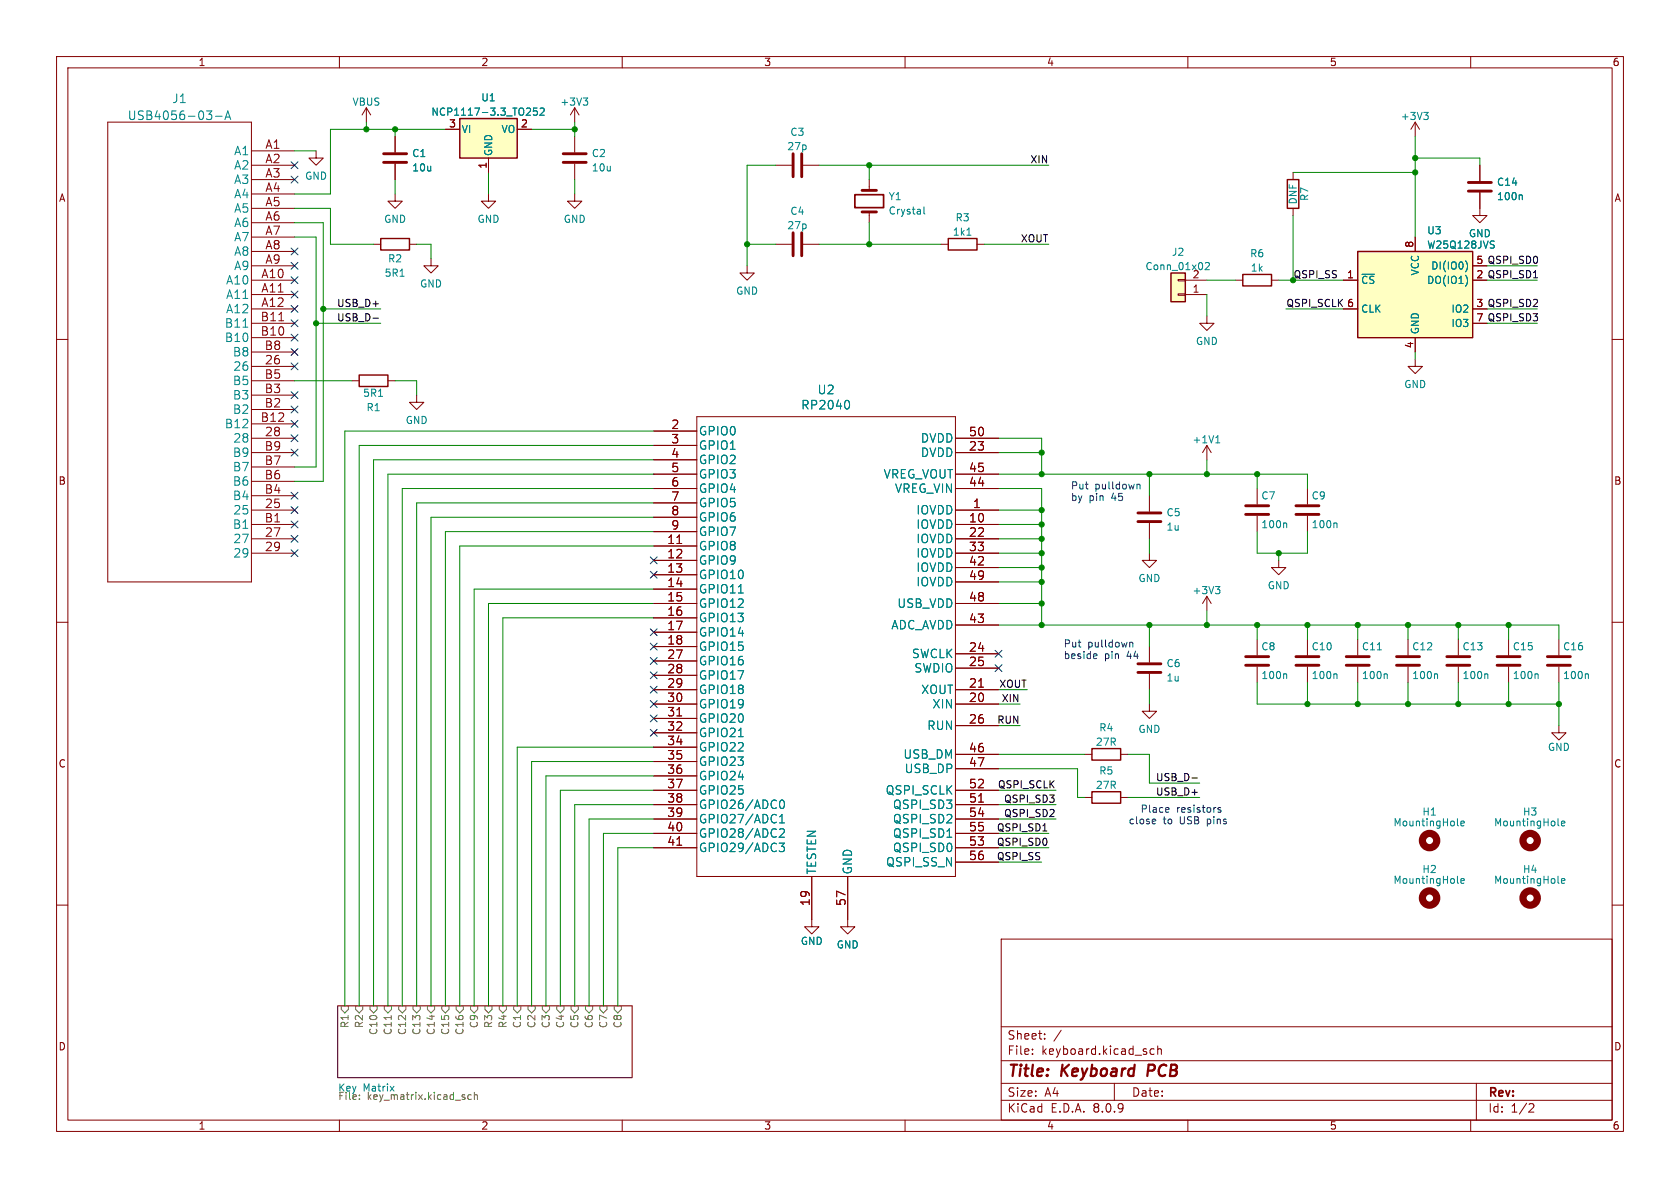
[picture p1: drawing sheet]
<svg xmlns="http://www.w3.org/2000/svg" width="297mm" height="210mm" viewBox="0 0 297 210" stroke-linecap="round" stroke-linejoin="round" font-family="sans-serif">
<g fill="none" stroke="#840000" stroke-width=".18">
<path d="M10 10h277v190h-277zM12 12h273v186h-273zM60 10v2M101.6 19.1l-.8 1.2M101.6 19.1v2.5M101.6 19.1l.8 1.2M110 10v2M160 10v2M210 10v2M260 10v2M69.8 24.1v2.8M69.8 29v2.8"/>
<path d="M101.6 34.3v1.3h1.3l-1.3 1.2-1.3-1.2h1.3M101.6 24.1v2.8M101.6 29v2.8M137.2 29.2h2.8M142 29.2h2.8M10 60h2M285 60h2M203.2 97.8v1.3h1.3l-1.3 1.2-1.3-1.2h1.3M226.1 99.1v1.2h1.2l-1.2 1.3-1.3-1.3h1.3M10 110h2M203.2 114.3v2.8M203.2 119.1v2.8"/>
<path d="M213.4 105.4l-.8 1.3M213.4 105.4v2.6M213.4 105.4l.7 1.3M222.2 113v2.8M222.2 117.9v2.8M231.1 113v2.8M231.1 117.9v2.8M240 113v2.8M240 117.9v2.8M248.9 113v2.8M248.9 117.9v2.8M257.8 113v2.8"/>
<path d="M257.8 117.9v2.8M266.7 113v2.8M266.7 117.9v2.8M275.6 113v2.8M275.6 117.9v2.8M285 110h2M275.6 128.3v1.2h1.3l-1.3 1.3-1.3-1.3h1.3M10 160h2M177 166h108v32h-108zM285 160h2M60 198v2M110 198v2"/>
<path d="M160 198v2M177 194.5h108M177 191.5h108M177 187.5h108M177 181.5h108M182.5 186.3v.1M182.5 185.5v.1M184.7 183.6v.1M184.7 182.8v.1M187.6 182.1l-1.3 2M197 191.5v3M204 185.5l-.4-.1-.3 .3v.4l.2 .2h.5"/>
<path d="M204.7 185.5l.2-.1 .3 .1 .1 .9M204.7 184.9v1.5M210 198v2M260 198v2M261 191.5v6.5M270.5 195.1l.5 .1 .2 .3-1 1.1h1"/>
</g>
<path d="M203.1 188.2l-.3 2" fill="none" stroke="#840000" stroke-width=".4"/>
<path d="M59.7 177.8h52.1v12.7h-52.1z" fill="none" stroke="#840084" stroke-width=".18"/>
<g fill="none" stroke="#848400" stroke-width=".18">
<path d="M60.3 177.8h1.3v.6l-.6 .7-.7-.7zM62.9 177.8h1.2v.6l-.6 .7-.6-.7zM65.4 177.8h1.3v.6l-.7 .7-.6-.7zM67.9 177.8h1.3v.6l-.6 .7-.7-.7zM69.2 179.5v.7M70.5 177.8h1.3v.6l-.7 .7-.6-.7zM73 177.8h1.3v.6l-.6 .7-.7-.7zM75.6 177.8h1.2v.6l-.6 .7-.6-.7zM78.1 177.8h1.3v.6l-.7 .7-.6-.7zM80.6 177.8h1.3v.6l-.6 .7-.7-.7zM83.2 177.8h1.3v.6l-.7 .7-.6-.7zM85.7 177.8h1.3v.6l-.6 .7-.7-.7z"/>
<path d="M88.3 177.8h1.2v.6l-.6 .7-.6-.7zM90.8 177.8h1.3v.6l-.7 .7-.6-.7zM93.3 177.8h1.3v.6l-.6 .7-.7-.7zM95.9 177.8h1.3v.6l-.7 .7-.6-.7zM98.4 177.8h1.3v.6l-.6 .7-.7-.7zM101 177.8h1.2v.6l-.6 .7-.6-.7zM103.5 177.8h1.3v.6l-.7 .7-.6-.7zM106 177.8h1.3v.6l-.6 .7-.7-.7zM108.6 177.8h1.3v.6l-.7 .7-.6-.7zM63.5 194.2v.2M63.5 193.6v.1M83.3 193.6l-.3-.1-.3 .3 .1 .5h.5"/>
<path d="M83.9 193.6l.1-.1 .3 .1 .1 .8M83.9 193.1v1.3"/>
</g>
<g fill="none" stroke="#008484" stroke-width=".18">
<path d="M103.1 17.3h.8l-.4 .5M103.7 17.8l.2 .2v.4l-.2 .2M214.9 103.7h.8l-.5 .5M215.4 104.2l.3 .2v.3l-.3 .3M227.3 119.1l.2 .2v.7M236.2 119.1l.2 .2v.7M243.5 114.9h.7M245.1 119.1l.2 .2v.7M254 119.1l.1 .2v.7M262.8 119.1l.2 .2v.7M271.7 119.1l.2 .2v.7M280.6 119.1l.2 .2v.7"/>
<path d="M257.7 156l.1 .2M257.7 145.8l.1 .2M258.3 155.7l.6-.1-.1-.2-.4-.1-.1 .2v.6h.5M258.3 145.6l.6-.1-.1-.3-.4-.1-.1 .2v.6h.5M69 192l.6 .9M69.6 192l-.6 .9"/>
</g>
<g fill="none" stroke="#840000" stroke-width=".51">
<path d="M67.8 28.7h4.1M67.8 27.2h4.1M99.6 28.7h4M99.6 27.2h4M140.2 27.2v4M141.7 27.2v4M201.2 118.9h4M201.2 117.3h4M220.2 117.6h4.1M220.2 116.1h4.1M229.1 117.6h4.1M229.1 116.1h4.1"/>
<path d="M238 117.6h4.1M238 116.1h4.1M246.9 117.6h4.1M246.9 116.1h4.1M255.8 117.6h4M255.8 116.1h4M264.7 117.6h4M264.7 116.1h4M273.6 117.6h4M273.6 116.1h4"/>
</g>
<g fill="none" stroke="#840000" stroke-width="1.3">
<circle cx="252.7" cy="148.6" r="1.27"/>
<circle cx="252.7" cy="158.7" r="1.27"/>
</g>
<path d="M81.3 21h10.1v6.9h-10.1z" fill="#ffffc2"/>
<path d="M81.3 21h10.1v6.9h-10.1zM227.6 31.8h2v5h-2zM67.3 42.2h5.1v2h-5.1zM167.6 42.2h5.1v2h-5.1zM219.7 48.5h5.1v2h-5.1zM63.5 66.3h5.1v2h-5.1zM193 132.3h5.1v2.1h-5.1zM193 140h5.1v2h-5.1z" fill="none" stroke="#840000" stroke-width=".25"/>
<g fill="none" stroke="#840000" stroke-width=".18">
<path d="M64.8 19.1l-.8 1.2M64.8 19.1v2.5M64.8 19.1l.7 1.2M19 21.6h25.4v81.3h-25.4zM44.4 26.7h7.7M44.4 29.2h7.7M44.4 31.8h7.7M44.4 34.3h7.7M44.4 36.8h7.7M44.4 39.4h7.7M55.9 26.7v1.2h1.2l-1.2 1.3-1.3-1.3h1.3M69.8 34.3v1.3h1.3l-1.3 1.2-1.2-1.2h1.2"/>
<path d="M78.7 22.9h2.6M86.4 34.3v1.3h1.2l-1.2 1.2-1.3-1.2h1.3M86.4 27.9v2.6M91.4 22.9h2.6M153.7 31.8v1.9M153.7 37.5v1.9M228.6 30.5v1.3M228.6 36.8v1.3M44.4 49.5h7.7M44.4 52.1h7.7M44.4 54.6h7.7M44.4 41.9h7.7"/>
<path d="M44.4 44.5h7.7M44.4 47h7.7M44.4 59.7h7.7M44.4 57.2h7.7M49.3 56.7h.9M66 43.2h1.3M72.4 43.2h1.3M76.2 45.7v1.3h1.3l-1.3 1.3-1.3-1.3h1.3M132.1 47v1.3h1.2l-1.2 1.2-1.3-1.2h1.3M137.2 43.2h2.8M142 43.2h2.8M166.4 43.2h1.2"/>
<path d="M172.7 43.2h1.3M218.4 49.5h1.3M224.8 49.5h1.3M44.4 77.5h7.7M44.4 64.8h7.7M44.4 74.9h7.7M44.4 72.4h7.7M44.4 69.9h7.7M44.4 67.3h7.7M44.4 62.2h7.7M62.2 67.3h1.3M68.6 67.3h1.2"/>
<path d="M73.7 69.9v1.2h1.2l-1.2 1.3-1.3-1.3h1.3M115.6 76.2h7.6M115.6 78.7h7.6M123.2 73.7h45.7v81.2h-45.7zM168.9 77.5h7.6M44.4 90.2h7.7M44.4 92.7h7.7M44.4 95.3h7.7M44.4 80h7.7M44.4 97.8h7.7M44.4 87.6h7.7M44.4 85.1h7.7"/>
<path d="M44.4 82.6h7.7M115.6 96.5h7.6M115.6 99.1h7.6M115.6 81.3h7.6M115.6 86.4h7.6M115.6 83.8h7.6M115.6 88.9h7.6M115.6 91.4h7.6M115.6 94h7.6M119.7 96.1h.8M168.9 90.2h7.6M168.9 92.7h7.6"/>
<path d="M168.9 95.3h7.6M168.9 80h7.6M168.9 97.8h7.6M168.9 86.4h7.6M168.9 83.8h7.6M203.2 87.6v2.8M203.2 92.5v2.8M231.1 86.4v2.8M231.1 91.2v2.8M115.6 101.6h7.6M115.6 104.1h7.6M115.6 106.7h7.6"/>
<path d="M115.6 109.2h7.6M115.6 111.8h7.6M115.6 114.3h7.6M115.6 116.8h7.6M115.6 119.4h7.6M168.9 106.7h7.6M168.9 115.6h7.6M168.9 118.1h7.6M168.9 100.3h7.6M168.9 110.5h7.6M168.9 102.9h7.6M115.6 124.5h7.6"/>
<path d="M115.6 121.9h7.6M115.6 127h7.6M115.6 129.5h7.6M115.6 132.1h7.6M115.6 134.6h7.6M115.6 137.2h7.6M115.6 139.7h7.6M119.7 126.6h.8M168.9 124.5h7.6M168.9 121.9h7.6M168.9 128.3h7.6M168.9 139.7h7.6"/>
<path d="M168.9 133.4h7.6M168.9 135.9h7.6M173 121.5h.9M191.8 133.4h1.2M198.1 133.4h1.3M203.2 124.5v1.2h1.3l-1.3 1.3-1.3-1.3h1.3M115.6 142.2h7.6M115.6 144.8h7.6M115.6 147.3h7.6M115.6 149.9h7.6M119.7 149.4h.8M143.5 154.9v8.9h1.3l-1.3 1.3-1.3-1.3h1.3"/>
<path d="M149.9 154.9v8.9h1.2l-1.2 1.3-1.3-1.3h1.3M168.9 142.2h7.6M168.9 144.8h7.6M168.9 147.3h7.6M168.9 149.9h7.6M168.9 152.4h7.6M173 141.8h.9M191.8 141h1.2M198.1 141h1.3"/>
</g>
<g fill="none" stroke="#008484" stroke-width=".18">
<path d="M93.7 19.2v.4M94.9 19.1h-.6v.6l.2-.1h.4l.1 .2-.1 .5-.1 .1-.5-.1M95.5 19.2l.5-.1 .2 .4-.8 .9h.8M38.1 20.6h1.2M39.8 21.1l.5-1.5 .5 1.5M39.9 20.7h.7M93 20.4h.8M163.3 36.6v1.1l.2 .1M43 57.8h.8M70.7 48.8h.8M170.9 41.6h.8M66.9 70.1h.7"/>
<path d="M149.8 70.8a.95 .95 0 0 1 0 1.5M236.2 92.4l.2 .2v.7M130.5 104.8h.9M130.5 130.2h.9M137.7 149h1l-.5 .6 .4 .2v.6l-.2 .1h-.4l-.3-.1M137.8 146.6l.6-.1 .2 .1 .1 .3-1 1.1h1M137.8 145.5h.9M137.8 144.4l.4-.4v1.5M138 141.6l.2-.2a.81 .81 0 0 1 .6 .7 .81 .81 0 0 1-.3 .8h-.2a.81 .81 0 0 1-.3-1.3zM275.4 145.8l.2 .2M275.4 156l.2 .2M276 145.6l.6-.1v-.3l-.4-.1-.2 .2 .1 .6h.5"/>
<path d="M276 155.7l.6-.1v-.2l-.4-.1-.2 .2 .1 .6h.5"/>
</g>
<path d="M151.1 34.4h5.1v2.3h-5.1z" fill="none" stroke="#840000" stroke-width=".3"/>
<path d="M152.4 37.5h2.5M152.4 33.7h2.5M140.2 41.1v4.1M141.7 41.1v4.1M201.2 92.2h4M201.2 90.7h4M229.1 90.9h4.1M229.1 89.4h4.1" fill="none" stroke="#840000" stroke-width=".51"/>
<g fill="none" stroke="#840000" stroke-width="1.3">
<circle cx="270.5" cy="148.6" r="1.27"/>
<circle cx="270.5" cy="158.7" r="1.27"/>
</g>
<path d="M207 48.3h2.5v5h-2.5z" fill="#ffffc2"/>
<path d="M208.3 49.4h1.2v.3h-1.2zM208.3 51.9h1.2v.3h-1.2zM209.5 52.1h3.9M209.5 49.5h3.9M213.4 55.9v1.3h1.2l-1.2 1.2-1.3-1.2h1.3" fill="none" stroke="#840000" stroke-width=".18"/>
<path d="M207 48.3h2.5v5h-2.5z" fill="none" stroke="#840000" stroke-width=".25"/>
<path d="M213.1 46.5l.5-.1 .2 .4-.8 .9h.8" fill="none" stroke="#008484" stroke-width=".18"/>
<path d="M240 44.5h20.3v15.2h-20.3z" fill="#ffffc2"/>
<path d="M240 44.5h20.3v15.2h-20.3z" fill="none" stroke="#840000" stroke-width=".25"/>
<g fill="none" stroke="#840000" stroke-width=".18">
<path d="M69.8 24.1v2.8M69.8 29v2.8M78.7 22.9h2.6M86.4 27.9v2.6M91.4 22.9h2.6M250.2 21.6v2.5M250.2 21.6l-.8 1.3M250.2 21.6l.8 1.3M261.6 34v4.1h1.3l-1.3 1.3-1.3-1.3h1.3M261.6 29.2v2.8M237.5 49.5h2.5M237.5 54.6h2.5"/>
<path d="M250.2 41.9v2.6M250.2 59.7v2.5M260.3 54.6h2.6M260.3 47h2.6M260.3 57.2h2.6M115.6 76.2h7.6M115.6 78.7h7.6M168.9 77.5h7.6M213.4 78.7l-.8 1.3M213.4 78.7v2.6M213.4 78.7l.7 1.3M250.2 63.5v1.3h1.3l-1.3 1.2-1.3-1.2h1.3"/>
<path d="M115.6 96.5h7.6M115.6 99.1h7.6M115.6 81.3h7.6M115.6 86.4h7.6M115.6 83.8h7.6M115.6 88.9h7.6M115.6 91.4h7.6M115.6 94h7.6M119.7 96.1h.8M168.9 90.2h7.6M168.9 92.7h7.6M168.9 95.3h7.6"/>
<path d="M168.9 80h7.6M168.9 97.8h7.6M168.9 86.4h7.6M168.9 83.8h7.6M222.2 86.4v2.8M222.2 91.2v2.8M115.6 101.6h7.6M115.6 104.1h7.6M115.6 106.7h7.6M115.6 109.2h7.6M115.6 111.8h7.6M115.6 114.3h7.6"/>
<path d="M115.6 116.8h7.6M115.6 119.4h7.6M168.9 106.7h7.6M168.9 115.6h7.6M168.9 118.1h7.6M168.9 100.3h7.6M168.9 110.5h7.6M168.9 102.9h7.6M115.6 124.5h7.6M115.6 121.9h7.6M115.6 127h7.6M115.6 129.5h7.6"/>
<path d="M115.6 132.1h7.6M115.6 134.6h7.6M115.6 137.2h7.6M115.6 139.7h7.6M119.7 126.6h.8M168.9 124.5h7.6M168.9 121.9h7.6M168.9 128.3h7.6M168.9 139.7h7.6M168.9 133.4h7.6M168.9 135.9h7.6M173 121.5h.9"/>
<path d="M115.6 142.2h7.6M115.6 144.8h7.6M115.6 147.3h7.6M115.6 149.9h7.6M119.7 149.4h.8M143.5 154.9v7.7M149.9 154.9v7.7M168.9 142.2h7.6M168.9 144.8h7.6M168.9 147.3h7.6M168.9 149.9h7.6M168.9 152.4h7.6"/>
<path d="M173 141.8h.9"/>
</g>
<g fill="none" stroke="#008484" stroke-width=".18">
<path d="M93.7 19.2v.4M94.9 19.1h-.6v.6l.2-.1h.4l.1 .2-.1 .5-.1 .1-.5-.1M95.5 19.2l.5-.1 .2 .4-.8 .9h.8M251.7 19.9h.8l-.4 .4M93 20.4h.8M252.2 20.3l.3 .3v.3l-.3 .2M268.9 34.5l.2 .1v.7M259.1 46.2a1.49 1.49 0 0 1 0 1.8M259.4 49.2v.8M263.9 43.3l.3 .2-.3 .4M264 42.6l.2 .1M149.8 70.8a.95 .95 0 0 1 0 1.5"/>
<path d="M214.9 78.3h.8M215.1 77.3l.2-.3v1.3M227.3 92.4l.2 .2v.7M130.5 104.8h.9M130.5 130.2h.9M137.7 149h1l-.5 .6 .4 .2v.6l-.2 .1h-.4l-.3-.1M137.8 146.6l.6-.1 .2 .1 .1 .3-1 1.1h1M137.8 145.5h.9M137.8 144.4l.4-.4v1.5M138 141.6l.2-.2a.81 .81 0 0 1 .6 .7 .81 .81 0 0 1-.3 .8h-.2a.81 .81 0 0 1-.3-1.3z"/>
</g>
<path d="M259.6 33.8h4.1M259.6 32.3h4.1M220.2 90.9h4.1M220.2 89.4h4.1" fill="none" stroke="#840000" stroke-width=".51"/>
<path d="M65.9 56.2h1M271.1 49.1h.7M210.7 137.5h1M184.4 146.9h.7" fill="none" stroke="#000" stroke-width=".18"/>
<path d="M201 85.7l.2-.1 .3 .1v.7M193.5 115.6h.4v.3l-.6 .1M193.9 116.4h-.4M199.7 113.7l.2-.2 .3 .1 .1 .8M203.9 144.8l.3 .1 .1 .2-.6 .1M204.2 145.6h-.3M206.5 142.7l.2 .3-.6 .2M206.6 143.5l-.1 .1M215.8 142.8l-.3-.1-.2 .2 .1 .2 .4 .1v.3h-.5" fill="none" stroke="#0000c2" stroke-width=".18"/>
<g fill="none" stroke="#008400" stroke-width=".18">
<path d="M52.1 39.4h5v45.7h-5M52.1 36.8h6.3v6.4h7.6M52.1 26.7h3.8M64.8 21.6v1.3M69.8 22.9v1.2M69.8 31.8v2.5M78.7 22.9h-20.3v11.4h-6.3M86.4 30.5v3.8M94 22.9h7.6M101.6 21.6v2.5M101.6 31.8v2.5M137.2 29.2h-5.1v17.8"/>
<path d="M144.8 29.2h40.6M153.7 29.2v2.6M153.7 39.4v3.8M228.6 38.1v11.4M228.6 30.5h21.6M250.2 24.1v17.8M250.2 27.9h11.4v1.3M52.1 41.9h3.8v40.7h-3.8M55.9 57.2h11.4M57.1 54.6h10.2M73.7 43.2h2.5v2.5M132.1 43.2h5.1"/>
<path d="M144.8 43.2h21.6M174 43.2h11.4M213.4 52.1v3.8M213.4 49.5h5M226.1 49.5h11.4M227.3 54.6h10.2M262.9 49.5h8.9M262.9 54.6h8.9M262.9 57.2h8.9M262.9 47h8.9M52.1 67.3h10.1M69.8 67.3h3.9v2.6"/>
<path d="M115.6 76.2h-54.6v101.6M115.6 78.7h-52.1v99.1M176.5 77.5h7.6v6.3M250.2 62.2v1.3M115.6 91.4h-39.4v86.4M115.6 83.8h-47v94M115.6 86.4h-44.5v91.4M115.6 96.5h-34.3v81.3M115.6 94h-36.9v83.8M115.6 88.9h-41.9v88.9M115.6 81.3h-49.6v96.5M176.5 83.8h54.6v2.6"/>
<path d="M176.5 97.8h7.6M176.5 86.4h7.6v24.1M176.5 95.3h7.6M176.5 90.2h7.6M176.5 92.7h7.6M176.5 80h7.6M203.2 83.8v3.8M203.2 95.3v2.5M213.4 81.3v2.5M222.2 94v3.8h8.9v-3.8M222.2 83.8v2.6M226.1 97.8v1.3"/>
<path d="M115.6 104.1h-31.8v73.7M115.6 106.7h-29.2v71.1M115.6 109.2h-26.7v68.6M176.5 110.5h99.1v2.5M176.5 100.3h7.6M176.5 106.7h7.6M176.5 102.9h7.6M203.2 110.5v3.8M213.4 108v2.5M222.2 110.5v2.5M231.1 110.5v2.5M240 110.5v2.5"/>
<path d="M248.9 110.5v2.5M257.8 110.5v2.5M266.7 110.5v2.5M115.6 139.7h-16.5v38.1M115.6 132.1h-24.2v45.7M115.6 134.6h-21.6v43.2M115.6 137.2h-19.1v40.6M176.5 124.5h3.8M176.5 135.9h14v5.1h1.3M176.5 133.4h15.3M176.5 139.7h10.2M176.5 128.3h3.8"/>
<path d="M176.5 121.9h5.1M199.4 133.4h3.8v5h8.9M203.2 121.9v2.6M222.2 120.7v3.8h53.4M231.1 120.7v3.8M240 120.7v3.8M248.9 120.7v3.8M257.8 120.7v3.8M266.7 120.7v3.8M275.6 120.7v7.6M115.6 147.3h-8.9v30.5M115.6 149.9h-6.4v27.9"/>
<path d="M115.6 144.8h-11.5v33M115.6 142.2h-14v35.6M176.5 147.3h8.9M176.5 152.4h7.6M176.5 149.9h8.9M176.5 144.8h10.2M176.5 142.2h10.2M199.4 141h12.7"/>
</g>
<g fill="none" stroke="#000084" stroke-width=".18">
<path d="M51.5 31.1l1.2 1.3M51.5 28.6l1.2 1.2M52.7 31.1l-1.2 1.3M52.7 28.6l-1.2 1.2M51.5 54l1.2 1.2M51.5 56.5l1.2 1.3M51.5 59.1l1.2 1.2M51.5 43.8l1.2 1.3M51.5 51.5l1.2 1.2M51.5 48.9l1.2 1.2M51.5 46.4l1.2 1.2M52.7 54l-1.2 1.2"/>
<path d="M52.7 56.5l-1.2 1.3M52.7 59.1l-1.2 1.2M52.7 43.8l-1.2 1.3M52.7 51.5l-1.2 1.2M52.7 48.9l-1.2 1.2M52.7 46.4l-1.2 1.2M51.5 64.2l1.2 1.2M51.5 74.3l1.2 1.2M51.5 69.2l1.2 1.3M51.5 71.8l1.2 1.2M51.5 61.6l1.2 1.2M51.5 79.4l1.2 1.2"/>
<path d="M51.5 76.9l1.2 1.2M52.7 64.2l-1.2 1.2M52.7 74.3l-1.2 1.2M52.7 69.2l-1.2 1.3M52.7 71.8l-1.2 1.2M52.7 61.6l-1.2 1.2M52.7 79.4l-1.2 1.2M52.7 76.9l-1.2 1.2M51.5 97.2l1.2 1.2M51.5 94.6l1.2 1.3M51.5 92.1l1.2 1.2M51.5 89.6l1.2 1.2"/>
<path d="M51.5 87l1.2 1.2M52.7 97.2l-1.2 1.2M52.7 94.6l-1.2 1.3M52.7 92.1l-1.2 1.2M52.7 89.6l-1.2 1.2M52.7 87l-1.2 1.2M115 98.5l1.2 1.2M116.2 98.5l-1.2 1.2M115 118.8l1.2 1.2M115 116.2l1.2 1.2M115 113.7l1.2 1.2M115 111.2l1.2 1.2"/>
<path d="M115 101l1.2 1.2M116.2 118.8l-1.2 1.2M116.2 116.2l-1.2 1.2M116.2 113.7l-1.2 1.2M116.2 111.2l-1.2 1.2M116.2 101l-1.2 1.2M175.9 115l1.2 1.2M175.9 117.5l1.2 1.2M177.1 115l-1.2 1.2M177.1 117.5l-1.2 1.2M115 123.9l1.2 1.2M115 128.9l1.2 1.2"/>
<path d="M115 126.4l1.2 1.2M115 121.3l1.2 1.2M116.2 123.9l-1.2 1.2M116.2 128.9l-1.2 1.2M116.2 126.4l-1.2 1.2M116.2 121.3l-1.2 1.2"/>
</g>
<g fill="#008400" stroke="#008400" stroke-width=".18">
<circle cx="55.9" cy="57.2" r=".46"/>
<circle cx="57.1" cy="54.6" r=".46"/>
<circle cx="101.6" cy="22.9" r=".46"/>
<circle cx="153.7" cy="29.2" r=".46"/>
<circle cx="153.7" cy="43.2" r=".46"/>
<circle cx="132.1" cy="43.2" r=".46"/>
<circle cx="69.8" cy="22.9" r=".46"/>
<circle cx="64.8" cy="22.9" r=".46"/>
<circle cx="266.7" cy="124.5" r=".46"/>
<circle cx="257.8" cy="124.5" r=".46"/>
<circle cx="266.7" cy="110.5" r=".46"/>
<circle cx="248.9" cy="110.5" r=".46"/>
<circle cx="257.8" cy="110.5" r=".46"/>
<circle cx="240" cy="110.5" r=".46"/>
<circle cx="275.6" cy="124.5" r=".46"/>
<circle cx="248.9" cy="124.5" r=".46"/>
<circle cx="184.1" cy="92.7" r=".46"/>
<circle cx="184.1" cy="95.3" r=".46"/>
<circle cx="184.1" cy="102.9" r=".46"/>
<circle cx="184.1" cy="106.7" r=".46"/>
<circle cx="184.1" cy="100.3" r=".46"/>
<circle cx="184.1" cy="97.8" r=".46"/>
<circle cx="184.1" cy="83.8" r=".46"/>
<circle cx="184.1" cy="90.2" r=".46"/>
<circle cx="203.2" cy="110.5" r=".46"/>
<circle cx="213.4" cy="110.5" r=".46"/>
<circle cx="240" cy="124.5" r=".46"/>
<circle cx="231.1" cy="124.5" r=".46"/>
<circle cx="231.1" cy="110.5" r=".46"/>
<circle cx="226.1" cy="97.8" r=".46"/>
<circle cx="222.2" cy="110.5" r=".46"/>
<circle cx="184.1" cy="80" r=".46"/>
<circle cx="222.2" cy="83.8" r=".46"/>
<circle cx="213.4" cy="83.8" r=".46"/>
<circle cx="203.2" cy="83.8" r=".46"/>
<circle cx="250.2" cy="27.9" r=".46"/>
<circle cx="250.2" cy="30.5" r=".46"/>
<circle cx="184.1" cy="110.5" r=".46"/>
</g>
<g font-size="2.8" fill="#840000">
<text x="178" y="190.9">Title:</text>
<text x="187.7" y="190.9">Keyboard</text>
<text x="203.7" y="190.9">PCB</text>
</g>
<g font-size="2.1" fill="#008484">
<text x="22.5" y="21.4">USB4056-03-A</text>
<text x="30.4" y="18.4">J1</text>
<text x="41.3" y="27.6">A1</text>
<text x="41.3" y="30.2">A2</text>
<text x="41.3" y="32.7">A3</text>
<text x="41.3" y="35.3">A4</text>
<text x="41.3" y="37.8">A5</text>
<text x="41.3" y="40.3">A6</text>
<text x="41.3" y="42.9">A7</text>
<text x="41.3" y="45.4">A8</text>
<text x="41.3" y="48">A9</text>
<text x="39.9" y="50.5">A10</text>
<text x="39.9" y="53">A11</text>
<text x="39.7" y="58.1">B11</text>
<text x="39.9" y="55.6">A12</text>
<text x="39.7" y="60.7">B10</text>
<text x="41.1" y="63.2">B8</text>
<text x="41.2" y="65.7">26</text>
<text x="41.1" y="70.8">B3</text>
<text x="41.1" y="68.3">B5</text>
<text x="144.4" y="69.9">U2</text>
<text x="39.7" y="75.9">B12</text>
<text x="41.1" y="73.4">B2</text>
<text x="123.4" y="77.2">GPIO0</text>
<text x="141.5" y="72.6">RP2040</text>
<text x="41.1" y="83.5">B7</text>
<text x="41.1" y="81">B9</text>
<text x="41.2" y="78.4">28</text>
<text x="123.4" y="79.7">GPIO1</text>
<text x="123.4" y="82.3">GPIO2</text>
<text x="162.7" y="81">DVDD</text>
<text x="162.7" y="78.4">DVDD</text>
<text x="41.1" y="88.6">B4</text>
<text x="41.1" y="86.1">B6</text>
<text x="123.4" y="84.8">GPIO3</text>
<text x="123.4" y="87.3">GPIO4</text>
<text x="123.4" y="89.9">GPIO5</text>
<text x="156.2" y="84.8">VREG_VOUT</text>
<text x="158.2" y="87.3">VREG_VIN</text>
<text x="41.1" y="93.7">B1</text>
<text x="41.2" y="91.1">25</text>
<text x="123.4" y="92.4">GPIO6</text>
<text x="123.4" y="95">GPIO7</text>
<text x="161.9" y="91.1">IOVDD</text>
<text x="161.9" y="93.7">IOVDD</text>
<text x="41.2" y="96.2">27</text>
<text x="41.2" y="98.8">29</text>
<text x="123.4" y="97.5">GPIO8</text>
<text x="123.4" y="100">GPIO9</text>
<text x="161.9" y="96.2">IOVDD</text>
<text x="161.9" y="98.8">IOVDD</text>
<text x="161.9" y="101.3">IOVDD</text>
<text x="123.4" y="102.6">GPIO10</text>
<text x="123.4" y="105.1">GPIO11</text>
<text x="123.4" y="107.7">GPIO12</text>
<text x="158.6" y="107.7">USB_VDD</text>
<text x="161.9" y="103.8">IOVDD</text>
<text x="123.4" y="110.2">GPIO13</text>
<text x="123.4" y="112.7">GPIO14</text>
<text x="157.5" y="111.5">ADC_AVDD</text>
<text x="123.4" y="115.3">GPIO15</text>
<text x="123.4" y="117.8">GPIO16</text>
<text x="161.1" y="116.5">SWCLK</text>
<text x="161.6" y="119.1">SWDIO</text>
<text x="123.4" y="120.4">GPIO17</text>
<text x="123.4" y="122.9">GPIO18</text>
<text x="123.4" y="125.4">GPIO19</text>
<text x="162.8" y="122.9">XOUT</text>
<text x="164.8" y="125.4">XIN</text>
<text x="123.4" y="128">GPIO20</text>
<text x="123.4" y="130.5">GPIO21</text>
<text x="163.9" y="129.2">RUN</text>
<text x="123.4" y="133.1">GPIO22</text>
<text x="123.4" y="135.6">GPIO23</text>
<text x="159.6" y="134.3">USB_DM</text>
<text x="159.9" y="136.9">USB_DP</text>
<text x="123.4" y="138.1">GPIO24</text>
<text x="123.4" y="140.7">GPIO25</text>
<text x="123.4" y="143.2">GPIO26/ADC0</text>
<text x="156.5" y="140.7">QSPI_SCLK</text>
<text x="157.8" y="143.2">QSPI_SD3</text>
<text x="123.4" y="145.8">GPIO27/ADC1</text>
<text x="123.4" y="148.3">GPIO28/ADC2</text>
<text x="157.8" y="145.8">QSPI_SD2</text>
<text x="157.8" y="148.3">QSPI_SD1</text>
<text x="123.4" y="150.8">GPIO29/ADC3</text>
<text x="144.5" y="154.7" transform="rotate(-90 144.5 154.7)">TESTEN</text>
<text x="150.8" y="154.7" transform="rotate(-90 150.8 154.7)">GND</text>
<text x="156.6" y="153.4">QSPI_SS_N</text>
<text x="157.8" y="150.8">QSPI_SD0</text>
</g>
<g font-size="2.1" fill="#840000">
<text x="46.8" y="26.4">A1</text>
<text x="46.8" y="29">A2</text>
<text x="46.8" y="31.5">A3</text>
<text x="46.8" y="34">A4</text>
<text x="46.8" y="36.6">A5</text>
<text x="46.8" y="39.1">A6</text>
<text x="46.8" y="41.7">A7</text>
<text x="46.8" y="44.2">A8</text>
<text x="46.8" y="46.7">A9</text>
<text x="46.1" y="49.3">A10</text>
<text x="46.1" y="51.8">A11</text>
<text x="46" y="59.4">B10</text>
<text x="46" y="56.9">B11</text>
<text x="46.1" y="54.4">A12</text>
<text x="46.7" y="62">B8</text>
<text x="46.8" y="64.5">26</text>
<text x="46.7" y="69.6">B3</text>
<text x="46.7" y="67.1">B5</text>
<text x="46" y="74.7">B12</text>
<text x="46.7" y="72.1">B2</text>
<text x="46.8" y="77.2">28</text>
<text x="118.6" y="75.9">2</text>
<text x="171.2" y="77.2">50</text>
<text x="46.7" y="82.3">B7</text>
<text x="46.7" y="79.8">B9</text>
<text x="118.6" y="78.5">3</text>
<text x="118.6" y="81">4</text>
<text x="118.6" y="83.6">5</text>
<text x="171.2" y="79.8">23</text>
<text x="171.2" y="83.6">45</text>
<text x="46.7" y="87.4">B4</text>
<text x="46.7" y="84.8">B6</text>
<text x="46.8" y="89.9">25</text>
<text x="118.6" y="86.1">6</text>
<text x="118.6" y="88.6">7</text>
<text x="171.2" y="86.1">44</text>
<text x="171.9" y="89.9">1</text>
<text x="46.7" y="92.5">B1</text>
<text x="46.8" y="95">27</text>
<text x="118.6" y="91.2">8</text>
<text x="118.6" y="93.7">9</text>
<text x="171.2" y="92.5">10</text>
<text x="171.2" y="95">22</text>
<text x="46.8" y="97.5">29</text>
<text x="117.9" y="96.3">11</text>
<text x="117.9" y="98.8">12</text>
<text x="117.9" y="101.3">13</text>
<text x="171.2" y="97.5">33</text>
<text x="171.2" y="100.1">42</text>
<text x="117.9" y="103.9">14</text>
<text x="117.9" y="106.4">15</text>
<text x="171.2" y="106.4">48</text>
<text x="171.2" y="102.6">49</text>
<text x="117.9" y="109">16</text>
<text x="117.9" y="111.5">17</text>
<text x="171.2" y="110.2">43</text>
<text x="117.9" y="114">18</text>
<text x="117.9" y="116.6">27</text>
<text x="117.9" y="119.1">28</text>
<text x="171.2" y="115.3">24</text>
<text x="171.2" y="117.9">25</text>
<text x="117.9" y="121.7">29</text>
<text x="117.9" y="124.2">30</text>
<text x="171.2" y="124.2">20</text>
<text x="171.2" y="121.7">21</text>
<text x="117.9" y="126.7">31</text>
<text x="117.9" y="129.3">32</text>
<text x="117.9" y="131.8">34</text>
<text x="171.2" y="128">26</text>
<text x="117.9" y="134.4">35</text>
<text x="117.9" y="136.9">36</text>
<text x="171.2" y="133.1">46</text>
<text x="171.2" y="135.6">47</text>
<text x="117.9" y="139.4">37</text>
<text x="117.9" y="142">38</text>
<text x="171.2" y="142">51</text>
<text x="171.2" y="139.4">52</text>
<text x="117.9" y="144.5">39</text>
<text x="117.9" y="147.1">40</text>
<text x="117.9" y="149.6">41</text>
<text x="171.2" y="149.6">53</text>
<text x="171.2" y="144.5">54</text>
<text x="171.2" y="147.1">55</text>
<text x="171.2" y="152.1">56</text>
<text x="143.3" y="160.3" transform="rotate(-90 143.3 160.3)">19</text>
<text x="149.6" y="160.3" transform="rotate(-90 149.6 160.3)">57</text>
<text x="178" y="184">Sheet:</text>
<text x="178" y="186.7">File:</text>
<text x="184.1" y="186.7">keyboard.kicad_sch</text>
<text x="178" y="196.9">KiCad</text>
<text x="178" y="194.1">Size:</text>
<text x="184.7" y="194.1">A4</text>
<text x="185.7" y="196.9">E.D.A.</text>
<text x="193.3" y="196.9">8.0.9</text>
<text x="200" y="194.1">Date:</text>
<text x="263" y="194.3">Rev:</text>
<text x="263" y="196.9">Id:</text>
<text x="267.1" y="196.9">1/2</text>
</g>
<g font-size="1.8" fill="#840000">
<text x="35" y="11.9">1</text>
<text x="85" y="11.9">2</text>
<text x="135" y="11.9">3</text>
<text x="185" y="11.9">4</text>
<text x="235" y="11.9">5</text>
<text x="285" y="11.9">6</text>
<text x="79.3" y="22.6">3</text>
<text x="92" y="22.6">2</text>
<text x="86.1" y="29.9" transform="rotate(-90 86.1 29.9)">1</text>
<text x="10.3" y="35.9">A</text>
<text x="285.3" y="35.9">A</text>
<text x="249.9" y="43.9" transform="rotate(-90 249.9 43.9)">8</text>
<text x="260.9" y="46.7">5</text>
<text x="210.7" y="51.8">1</text>
<text x="238.1" y="49.3">1</text>
<text x="260.9" y="49.3">2 QSPI_SD1</text>
<text x="260.9" y="49.3">2</text>
<text x="238.1" y="54.4">6</text>
<text x="260.9" y="54.4">3</text>
<text x="260.9" y="56.9">7</text>
<text x="249.9" y="61.7" transform="rotate(-90 249.9 61.7)">4</text>
<text x="10.3" y="85.9">B</text>
<text x="285.3" y="85.9">B</text>
<text x="10.3" y="135.9">C</text>
<text x="285.3" y="135.9">C</text>
<text x="10.3" y="185.9">D</text>
<text x="285.3" y="185.9">D</text>
<text x="35" y="199.9">1</text>
<text x="85" y="199.9">2</text>
<text x="135" y="199.9">3</text>
<text x="185" y="199.9">4</text>
<text x="235" y="199.9">5</text>
<text x="285" y="199.9">6</text>
</g>
<g font-size="1.8" fill="#008484">
<text x="62.2" y="18.9">VBUS</text>
<text x="76.2" y="20.7">NCP1117-3.3_TO252</text>
<text x="81.5" y="23.7">VI</text>
<text x="85" y="18.1">U1</text>
<text x="88.6" y="23.7">VO</text>
<text x="99" y="18.9">+3V3</text>
<text x="247.5" y="21.4">+3V3</text>
<text x="72.8" y="28">C1</text>
<text x="87.2" y="27.7" transform="rotate(-90 87.2 27.7)">GND</text>
<text x="104.5" y="28">C2</text>
<text x="139.1" y="26.8">27p</text>
<text x="139.6" y="24.2">C3</text>
<text x="53.8" y="32">GND</text>
<text x="72.8" y="30.5">10u</text>
<text x="104.5" y="30.5">10u</text>
<text x="157" y="35.6">Y1</text>
<text x="231.5" y="35.6" transform="rotate(-90 231.5 35.6)">R7</text>
<text x="264.6" y="35.6">100n</text>
<text x="264.6" y="33">C14</text>
<text x="67.8" y="39.6">GND</text>
<text x="84.3" y="39.6">GND</text>
<text x="99.6" y="39.6">GND</text>
<text x="139.1" y="40.7">27p</text>
<text x="139.6" y="38.2">C4</text>
<text x="157" y="38.1">Crystal</text>
<text x="168.4" y="41.9">1k1</text>
<text x="168.8" y="39.3">R3</text>
<text x="229.5" y="36.2" transform="rotate(-90 229.5 36.2)">DNF</text>
<text x="252.2" y="41.6">U3</text>
<text x="68.5" y="46.6">R2</text>
<text x="202.4" y="48">Conn_01x02</text>
<text x="207.1" y="45.4">J2</text>
<text x="220.9" y="45.7">R6</text>
<text x="252.2" y="44.2">W25Q128JVS</text>
<text x="252.9" y="47.9">DI(IO0)</text>
<text x="259.6" y="42.1">GND</text>
<text x="67.9" y="49.1">5R1</text>
<text x="74.2" y="51">GND</text>
<text x="130" y="52.3">GND</text>
<text x="210.7" y="49.3">2</text>
<text x="221" y="48.2">1k</text>
<text x="240.5" y="50.4">~{CS}</text>
<text x="251.1" y="48.8" transform="rotate(-90 251.1 48.8)">VCC</text>
<text x="252.2" y="50.4">DO(IO1)</text>
<text x="240.5" y="55.5">CLK</text>
<text x="251.1" y="59.2" transform="rotate(-90 251.1 59.2)">GND</text>
<text x="256.5" y="55.5">IO2</text>
<text x="256.5" y="58">IO3</text>
<text x="211.3" y="61.2">GND</text>
<text x="64.1" y="70.4">5R1</text>
<text x="248.2" y="68.8">GND</text>
<text x="64.7" y="72.9">R1</text>
<text x="71.6" y="75.2">GND</text>
<text x="210.7" y="78.6">+1V1</text>
<text x="222.9" y="88.5">C7</text>
<text x="231.8" y="88.5">C9</text>
<text x="206.1" y="91.5">C5</text>
<text x="206.1" y="94">1u</text>
<text x="222.9" y="93.6">100n</text>
<text x="231.8" y="93.6">100n</text>
<text x="201.2" y="103.1">GND</text>
<text x="210.7" y="105.2">+3V3</text>
<text x="224" y="104.4">GND</text>
<text x="206.1" y="118.1">C6</text>
<text x="222.9" y="115.2">C8</text>
<text x="231.8" y="115.2">C10</text>
<text x="240.7" y="115.2">C11</text>
<text x="249.6" y="115.2">C12</text>
<text x="258.5" y="115.2">C13</text>
<text x="267.3" y="115.2">C15</text>
<text x="276.2" y="115.2">C16</text>
<text x="206.1" y="120.7">1u</text>
<text x="222.9" y="120.2">100n</text>
<text x="231.8" y="120.2">100n</text>
<text x="240.7" y="120.2">100n</text>
<text x="249.6" y="120.2">100n</text>
<text x="258.5" y="120.2">100n</text>
<text x="267.3" y="120.2">100n</text>
<text x="276.2" y="120.2">100n</text>
<text x="194.2" y="129.5">R4</text>
<text x="201.2" y="129.8">GND</text>
<text x="193.6" y="132">27R</text>
<text x="194.2" y="137.1">R5</text>
<text x="273.6" y="132.9">GND</text>
<text x="193.6" y="139.7">27R</text>
<text x="246.2" y="146.3">MountingHole</text>
<text x="251.4" y="144.4">H1</text>
<text x="264" y="146.3">MountingHole</text>
<text x="269.1" y="144.4">H3</text>
<text x="251.4" y="154.5">H2</text>
<text x="269.1" y="154.5">H4</text>
<text x="246.2" y="156.4">MountingHole</text>
<text x="264" y="156.4">MountingHole</text>
<text x="141.5" y="167.2">GND</text>
<text x="147.8" y="167.9">GND</text>
<text x="59.7" y="193">Key</text>
</g>
<g font-size="1.8">
<text x="182.1" y="28.9">XIN</text>
<text x="180.4" y="42.9">XOUT</text>
<text x="260.9" y="46.7">5 QSPI_SD0</text>
<text x="59.5" y="56.9">USB_D-</text>
<text x="59.5" y="54.3">USB_D+</text>
<text x="227.3" y="54.3">QSPI_SCLK 6</text>
<text x="260.9" y="54.4">3 QSPI_SD2</text>
<text x="260.9" y="56.9">7 QSPI_SD3</text>
<text x="176.6" y="121.7">XOUT</text>
<text x="177" y="124.2">XIN</text>
<text x="176.2" y="128">RUN</text>
<text x="176.3" y="139.4">QSPI_SCLK</text>
<text x="177.4" y="142">QSPI_SD3</text>
<text x="204.3" y="140.7">USB_D+</text>
<text x="204.3" y="138.2">USB_D-</text>
<text x="176.1" y="147.1">QSPI_SD1</text>
<text x="176.1" y="149.6">QSPI_SD0</text>
<text x="177.4" y="144.5">QSPI_SD2</text>
<text x="176.1" y="152.1">QSPI_SS</text>
</g>
<text font-size="1.8" fill="#008400" x="228.6" y="49.3">QSPI_SS</text>
<g font-size="1.8" fill="#0000c2">
<text x="189.2" y="86.6">Put</text>
<text x="189.2" y="88.7">by</text>
<text x="192.5" y="88.7">pin</text>
<text x="193.5" y="86.6">pulldown</text>
<text x="196.6" y="88.7">45</text>
<text x="188" y="114.5">Put</text>
<text x="188" y="116.6">beside</text>
<text x="192.3" y="114.5">pulldown</text>
<text x="195.2" y="116.6">pin</text>
<text x="199.3" y="116.6">44</text>
<text x="201.5" y="143.8">Place</text>
<text x="208" y="143.8">resistors</text>
<text x="199.4" y="145.8">close</text>
<text x="205.6" y="145.8">to</text>
<text x="208.7" y="145.8">USB</text>
<text x="213.6" y="145.8">pins</text>
</g>
<g font-size="1.8" fill="#848400">
<text x="61.8" y="181.9" transform="rotate(-90 61.8 181.9)">R1</text>
<text x="64.4" y="181.9" transform="rotate(-90 64.4 181.9)">R2</text>
<text x="66.9" y="183.1" transform="rotate(-90 66.9 183.1)">C10</text>
<text x="69.4" y="183.1" transform="rotate(-90 69.4 183.1)">C11</text>
<text x="72" y="183.1" transform="rotate(-90 72 183.1)">C12</text>
<text x="74.5" y="183.1" transform="rotate(-90 74.5 183.1)">C13</text>
<text x="77.1" y="183.1" transform="rotate(-90 77.1 183.1)">C14</text>
<text x="79.6" y="183.1" transform="rotate(-90 79.6 183.1)">C15</text>
<text x="82.1" y="183.1" transform="rotate(-90 82.1 183.1)">C16</text>
<text x="84.7" y="181.9" transform="rotate(-90 84.7 181.9)">C9</text>
<text x="87.2" y="181.9" transform="rotate(-90 87.2 181.9)">R3</text>
<text x="89.8" y="181.9" transform="rotate(-90 89.8 181.9)">R4</text>
<text x="92.3" y="181.9" transform="rotate(-90 92.3 181.9)">C1</text>
<text x="94.8" y="181.9" transform="rotate(-90 94.8 181.9)">C2</text>
<text x="97.4" y="181.9" transform="rotate(-90 97.4 181.9)">C3</text>
<text x="99.9" y="181.9" transform="rotate(-90 99.9 181.9)">C4</text>
<text x="102.5" y="181.9" transform="rotate(-90 102.5 181.9)">C5</text>
<text x="105" y="181.9" transform="rotate(-90 105 181.9)">C6</text>
<text x="107.5" y="181.9" transform="rotate(-90 107.5 181.9)">C7</text>
<text x="110.1" y="181.9" transform="rotate(-90 110.1 181.9)">C8</text>
<text x="59.7" y="194.8">File:</text>
<text x="64.2" y="193">Matrix</text>
<text x="64.9" y="194.8">key_matrix.kicad_sch</text>
</g>
</svg>
